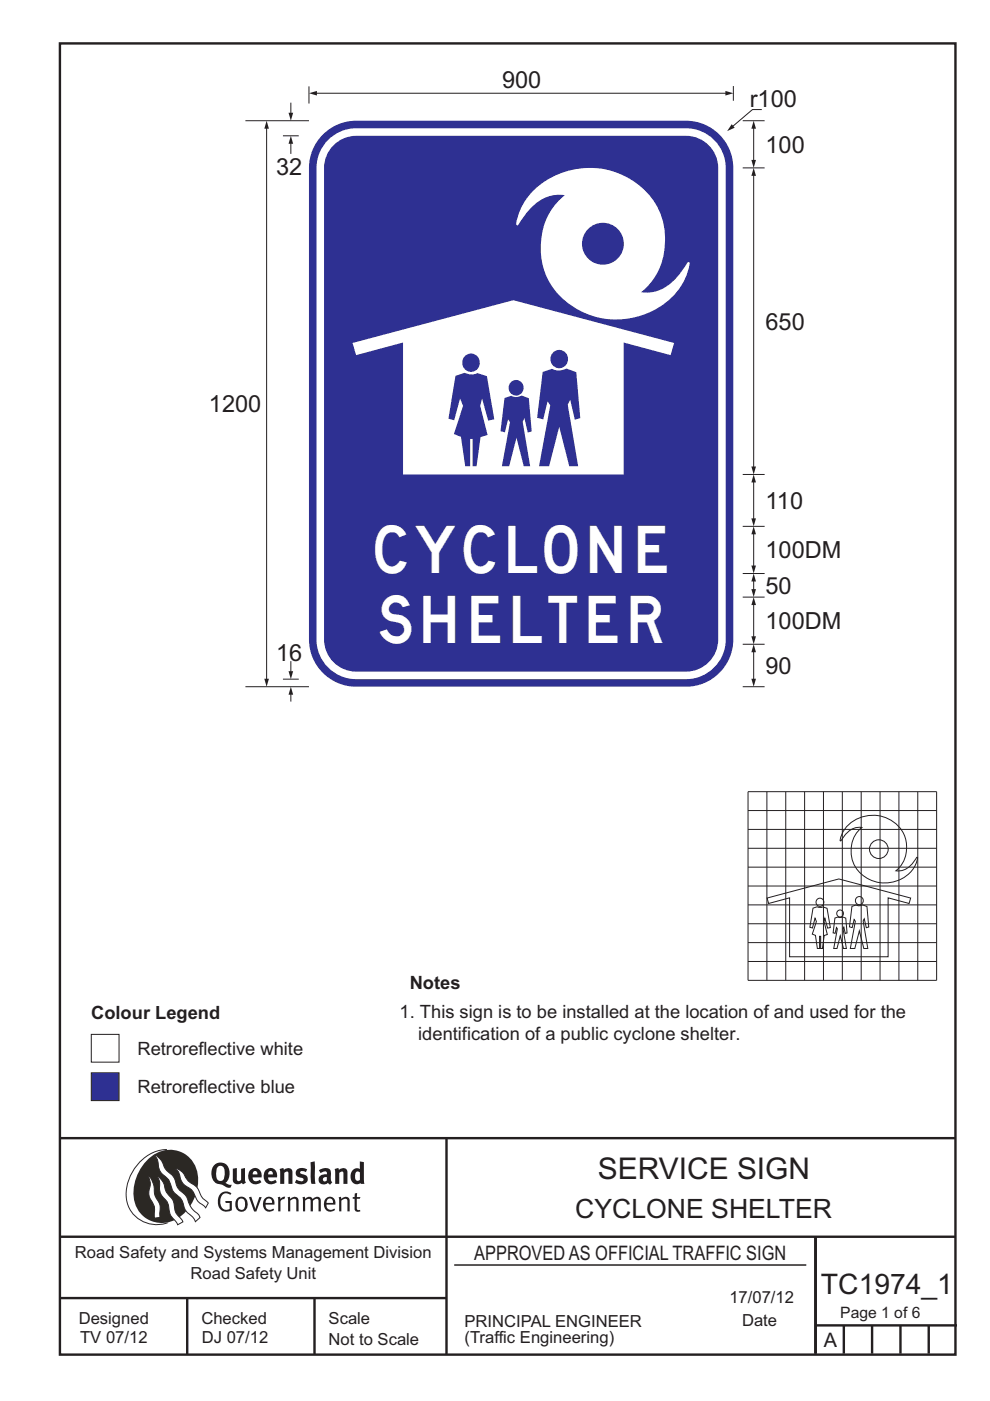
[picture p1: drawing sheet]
<svg xmlns="http://www.w3.org/2000/svg" width="210mm" height="297mm" viewBox="0 0 210 297" stroke-linecap="round" stroke-linejoin="round" font-family="sans-serif">
<g fill="none" stroke="#231f20" stroke-width=".51">
<path d="M12.7 9.2h190v278h-190zM12.7 241.3h189.9M94.7 241.4v45.8M12.7 262.2h190.1M12.7 275.2h82M39.7 275.2v12M66.7 275.2v12M173 262.2v24.8M173 281h30M179 281v6M185 281v6M191 281v6"/>
<path d="M197 281v6"/>
</g>
<path d="M96.4 268.2h74.6" fill="none" stroke="#231f20" stroke-width=".21"/>
<path d="M35.4 243.7a9.3 9.3 0 0 0-8.6 8.6 6.5 6.5 0 0 0 8.8 7" fill="none" stroke="#2b2824" stroke-width=".21"/>
<path d="M31.4 245.8a6.1 6.1 0 0 1 6.8-1.6 6.1 6.1 0 0 1 3.8 5.7 9.5 9.5 0 0 1-5.9 9.2 6 6 0 0 1-7.8-6.3 10.3 10.3 0 0 1 3.1-7z" fill-rule="evenodd" fill="#2b2824"/>
<g fill="#fff" stroke="#2b2824" stroke-width=".21">
<path d="M31.6 249.4a1.47 1.47 0 0 1 .7 1.1l.4 1.5a4.1 4.1 0 0 0 1.1 3l.2 1.1v2l-1.2 .2-.1-1a3.9 3.9 0 0 0-.9-3.3 5 5 0 0 1 .1-2.9z" fill-rule="evenodd"/>
<path d="M37.2 247.7l.6 .2a4.2 4.2 0 0 1 1.9 2.3l1.1 .8a3.2 3.2 0 0 1 1.7 2.3l.6 .8 1.1 1-.6 1-.4-.5a3.8 3.8 0 0 1-2-2.6 4.6 4.6 0 0 0-2-1.7 5.1 5.1 0 0 1-1.3-2.8z" fill-rule="evenodd"/>
<path d="M32.8 244.9a3.4 3.4 0 0 1 2 2.5l.8 1a4.3 4.3 0 0 1 2 3.2l.6 .9a5 5 0 0 1 2.1 3.1l.7 .9a2.97 2.97 0 0 1 1.4 1.6l-1 .9a3.2 3.2 0 0 0-1.5-1.8l-.7-.9a4.6 4.6 0 0 0-2.2-3.3 4 4 0 0 1-1-2.4 4 4 0 0 0-1.6-1.7 3.6 3.6 0 0 1-.9-2.7z" fill-rule="evenodd"/>
<path d="M33.4 249.4l.8 .7 .6 1a4.4 4.4 0 0 0 1.7 3.1l.4 .9a3.9 3.9 0 0 0 1.6 3.4l.3 .6-1.1 .6a3.5 3.5 0 0 0-1.4-1.8l-.2-.5a5.9 5.9 0 0 0-1-3.1 3.6 3.6 0 0 1-1.2-3.5z" fill-rule="evenodd"/>
</g>
<g fill="#231f20">
<path d="M46.8 253.1a1.74 1.74 0 0 1 2.3-.1l-.2 .3a1.25 1.25 0 0 0-1.5-.2 1.25 1.25 0 0 0-.7 1.2 1.74 1.74 0 0 0 1.3 2.2l.7-.2v-1.2h-.8l-.1-.5h1.4v2a1.92 1.92 0 0 1-2.2 0 1.92 1.92 0 0 1-.8-2.1l.3-1z" fill-rule="evenodd"/>
<path d="M50.6 254.4a.88 .88 0 0 1 1.1-.1 .88 .88 0 0 1 .3 1.1 .88 .88 0 0 1-.8 1.1l-.5-.2a2.24 2.24 0 0 1-.1-1.9zM50.3 254.1a1.93 1.93 0 0 0 .4 2.7 1.47 1.47 0 0 0 1.5-.4 1.47 1.47 0 0 0 .3-1.6 1.27 1.27 0 0 0-.9-1 1.27 1.27 0 0 0-1.3 .3z" fill-rule="evenodd"/>
<path d="M52.8 253.8l.5-.1 .9 2.6 .8-2.5h.5l-1.1 3.1h-.5z" fill-rule="evenodd"/>
<path d="M56.7 254.2a.72 .72 0 0 1 .8 .1 .72 .72 0 0 1 .2 .7h-1.4zM56.4 253.9a1.74 1.74 0 0 0 .5 3l1.1-.3 .1-.1-.1-.3a.96 .96 0 0 1-1.2 .2 .96 .96 0 0 1-.5-1h1.9a1.25 1.25 0 0 0-.4-1.4 1.25 1.25 0 0 0-1.4-.1z" fill-rule="evenodd"/>
<path d="M58.9 253.9l.5-.2 .1 .5 .4-.4 .6-.1-.2 .6a.67 .67 0 0 0-.8 .6v1.9h-.5z" fill-rule="evenodd"/>
<path d="M61 253.9l.4-.2 .2 .4a.93 .93 0 0 1 1-.4 .93 .93 0 0 1 .7 .8v2.3h-.5v-2.4a.83 .83 0 0 0-1.2 .2v2.2h-.5z" fill-rule="evenodd"/>
<path d="M64.2 253.8l.4-.1 .2 .4a.87 .87 0 0 1 .8-.4 .87 .87 0 0 1 .7 .5h.1a.89 .89 0 0 1 .9-.5 .89 .89 0 0 1 .7 .8v2.3h-.4l-.1-2.5a.87 .87 0 0 0-1.1 .3v2.2h-.5l-.1-2.5a.8 .8 0 0 0-1.1 .3v2.2h-.4z" fill-rule="evenodd"/>
<path d="M69.6 254.2a.72 .72 0 0 1 .8 .1 .72 .72 0 0 1 .2 .7h-1.3zM69.3 253.9a1.74 1.74 0 0 0 .6 3l1.1-.3 .1-.1-.2-.3a.96 .96 0 0 1-1.1 .2 .96 .96 0 0 1-.5-1h1.8a1.25 1.25 0 0 0-.4-1.4 1.25 1.25 0 0 0-1.4-.1z" fill-rule="evenodd"/>
<path d="M71.8 253.9l.5-.2 .2 .4a.93 .93 0 0 1 .9-.4 .93 .93 0 0 1 .8 .8v2.3h-.5l-.1-2.4a.83 .83 0 0 0-1.2 .2v2.2h-.5z" fill-rule="evenodd"/>
<path d="M75.3 253l.5-.1-.1 .9h.8l-.2 .4h-.6v2.2l.2 .1h.5v.3a.76 .76 0 0 1-1.2-.6v-2h-.4v-.4h.4z" fill-rule="evenodd"/>
<path d="M46.2 247.4l.4-.2a.95 .95 0 0 1 1.1 1.3v.3a1.13 1.13 0 0 1-1 1.6 1.39 1.39 0 0 1-.9-1.8l.2-.9zM45.6 246.8a2.61 2.61 0 0 0 .5 4.2l1.1 .2a1.66 1.66 0 0 0 1.7 .6l.3-.6h-.7l-.7-.4a2.7 2.7 0 0 0-.1-4.1 1.97 1.97 0 0 0-2.1 .1z" fill-rule="evenodd"/>
<path d="M49.4 247.8l.8-.2 .1 2.6 .3 .2 .5-.3v-2.3l.9-.2v2.6l.2 .5-.6 .4-.3-.3a1.12 1.12 0 0 1-1.3 .2 1.12 1.12 0 0 1-.6-1.1z" fill-rule="evenodd"/>
<path d="M53.8 248.4l.6-.1 .2 .7h-1zM53 248.2a1.74 1.74 0 0 0 .1 2.4 1.74 1.74 0 0 0 2.3 0l-.3-.5a.85 .85 0 0 1-.9 .3 .85 .85 0 0 1-.6-.8h1.9a1.47 1.47 0 0 0-.7-1.8 1.47 1.47 0 0 0-1.8 .4z" fill-rule="evenodd"/>
<path d="M57.1 248.4l.5-.1 .3 .7h-1zM56.2 248.2a1.74 1.74 0 0 0 .1 2.4 1.74 1.74 0 0 0 2.4 0l-.3-.5a.85 .85 0 0 1-1 .3 .85 .85 0 0 1-.5-.8h1.9a1.47 1.47 0 0 0-.7-1.8 1.47 1.47 0 0 0-1.9 .4z" fill-rule="evenodd"/>
<path d="M59.3 247.9l.8-.3 .2 .4a.99 .99 0 0 1 1.1-.3 .99 .99 0 0 1 .6 .9v2.4h-.8l-.1-2.5a.56 .56 0 0 0-.8 .2v2.3h-.9z" fill-rule="evenodd"/>
<path d="M62.9 248.1a1.97 1.97 0 0 1 2.3-.2l-.4 .6a.7 .7 0 0 0-1.1 .2l.4 .2a1.06 1.06 0 0 1 1.2 1 1.06 1.06 0 0 1-.9 1.1 2.32 2.32 0 0 1-1.8-.3l.3-.6 .1 .1a.86 .86 0 0 0 1.4-.1 .85 .85 0 0 0-.9-.5 .94 .94 0 0 1-.6-1.5z" fill-rule="evenodd"/>
<path d="M68.6 249.8l.7-.2v.7l-.6 .2-.2-.5zM67.6 248.1l.5 .6a1.1 1.1 0 0 1 1.2-.2v.5a1.27 1.27 0 0 0-1.3 .2 1.27 1.27 0 0 0-.3 1.4 1.24 1.24 0 0 0 1.9 .2l.4 .4 .4-.6a1.3 1.3 0 0 1-.2-1.4 1.22 1.22 0 0 0-.4-1.4 2.31 2.31 0 0 0-2.2 .3z" fill-rule="evenodd"/>
<path d="M71 247.9l.7-.3 .2 .4a.99 .99 0 0 1 1.1-.3 .99 .99 0 0 1 .7 .9v2.4h-.9v-2.5a.56 .56 0 0 0-.8 .2v2.3h-.9z" fill-rule="evenodd"/>
<path d="M75.6 248.4h.3l.4 .2v1.6l-.6 .2a1.49 1.49 0 0 1-.1-2zM76.3 246.2v1.7a1.43 1.43 0 0 0-1.5 .2 1.43 1.43 0 0 0-.4 1.4 1.33 1.33 0 0 0 .6 1.4 1.33 1.33 0 0 0 1.5-.1v.2h.8l-.1-4.6z" fill-rule="evenodd"/>
<path d="M65.9 246.4l.8-.2 .2 4.8h-.8l-.2-1.1z" fill-rule="evenodd"/>
</g>
<path d="M68.9 28.1a10 10 0 0 1 6.6-2.5h70a10 10 0 0 1 10 10v100a10 10 0 0 1-10 10h-70a10 10 0 0 1-10-10v-100a10 10 0 0 1 3.4-7.5z" fill-rule="evenodd" fill="#2e3092"/>
<path d="M69.6 29.7a8.4 8.4 0 0 1 5.9-2.5h70a8.4 8.4 0 0 1 8.4 8.4v100a8.4 8.4 0 0 1-8.4 8.4h-70a8.4 8.4 0 0 1-8.4-8.4v-100a8.4 8.4 0 0 1 2.5-5.9z" fill-rule="evenodd" fill="#fff"/>
<path d="M71.1 30.5a6.8 6.8 0 0 1 4.4-1.7h70a6.8 6.8 0 0 1 6.8 6.8v100a6.8 6.8 0 0 1-6.8 6.8h-70a6.8 6.8 0 0 1-6.8-6.8v-100a6.8 6.8 0 0 1 2.4-5.1z" fill-rule="evenodd" fill="#2e3092"/>
<g fill="#fff">
<path d="M74.8 72.7l34.1-9.1 34.1 9.1-.8 2.6-9.9-2.7v28h-46.8v-28l-10 2.7z" fill-rule="evenodd"/>
<path d="M113.6 40a12.4 12.4 0 0 0-4.1 7.6l.3 .2a21 21 0 0 1 4.3-5 7.7 7.7 0 0 1 5.7-1.4 14.4 14.4 0 0 0-4.7 14.8 15.9 15.9 0 0 0 13.1 11.4 16.7 16.7 0 0 0 16.6-7.5 11 11 0 0 0 1.5-4.4l-.3-.1a21.1 21.1 0 0 1-4.3 4.9 7.7 7.7 0 0 1-5.7 1.5 13.8 13.8 0 0 0 5-12.1 15.4 15.4 0 0 0-13.4-14.1 17.4 17.4 0 0 0-14 4.2zM123.4 51.7a4.5 4.5 0 0 1 8.9 0 4.5 4.5 0 0 1-8.9 0z" fill-rule="evenodd"/>
</g>
<g fill="#2e3092">
<path d="M115.1 78.9l1.9-.7a3.2 3.2 0 0 0 3.2-.1l2 .8 .9 9.7-1.2 .4-1-4.2-.5 1 2.2 13h-1.9l-2.1-8.3-2.1 8.3h-2.2l2.4-12.9-.6-.8-.9 3.8-1.3-.3z" fill-rule="evenodd"/>
<path d="M107 84.4l1.4-.5a2.3 2.3 0 0 0 2.3 0l1.5 .5 .6 7.1-.9 .2-.7-3-.3 .7 1.6 9.4h-1.4l-1.6-6-1.5 6h-1.5l1.7-9.3-.4-.6-.7 2.8-.9-.3z" fill-rule="evenodd"/>
<path d="M96.6 79.7l2-.7 1.3 .4 1.4-.3 2 .7 1.5 9.1-1.3 .3-1.3-4.7-.3 1.5 1.5 6.2-1.5 .5-.8 6.1h-.9v-5.7h-.5v5.7h-1l-.9-6.2-1.5-.6 1.9-6-.6-1.5-1.3 4.6-1.2-.3z" fill-rule="evenodd"/>
<circle cx="118.6" cy="76.2" r="1.91"/>
<circle cx="109.4" cy="82.2" r="1.63"/>
<circle cx="99.9" cy="76.9" r="1.91"/>
</g>
<path d="M65.5 18.3v3.7M67.1 19.8h86.9M155.5 18.2v3.2" fill="none" stroke="#231f20" stroke-width=".21"/>
<g fill="#231f20">
<path d="M65.5 19.8l1.7-.5v1z"/>
<path d="M153.9 19.3l1.6 .5-1.6 .5z"/>
</g>
<path d="M161.6 23.2h-2l-4.2 3.6" fill="none" stroke="#231f20" stroke-width=".21"/>
<path d="M155.2 26.3l.6 .8-1.6 .7z" fill="#231f20"/>
<path d="M157.5 35.6h4.7M157.5 25.6h4.7M159.9 27.1v7M157.5 100.6h4.7M157.5 111.6h4.7M157.5 136.6h4.7M157.5 126.6h4.7M157.5 121.6h4.7M157.5 145.6h4.7" fill="none" stroke="#231f20" stroke-width=".21"/>
<g fill="#231f20">
<path d="M159.4 33.9h.9l-.4 1.7z"/>
<path d="M159.9 25.6l.4 1.7h-.9z"/>
</g>
<path d="M159.9 37.1v62" fill="none" stroke="#231f20" stroke-width=".21"/>
<g fill="#231f20">
<path d="M159.9 35.6l.4 1.7h-.9z"/>
<path d="M159.4 98.9h.9l-.4 1.7z"/>
</g>
<path d="M159.9 102.1v8" fill="none" stroke="#231f20" stroke-width=".21"/>
<g fill="#231f20">
<path d="M159.4 109.9h.9l-.4 1.7z"/>
<path d="M159.9 100.6l.4 1.7h-.9z"/>
</g>
<path d="M159.9 113.1v7" fill="none" stroke="#231f20" stroke-width=".21"/>
<g fill="#231f20">
<path d="M159.9 111.6l.4 1.7h-.9z"/>
<path d="M159.4 119.9h.9l-.4 1.7z"/>
</g>
<path d="M159.9 123.1v2" fill="none" stroke="#231f20" stroke-width=".21"/>
<g fill="#231f20">
<path d="M159.4 124.9h.9l-.4 1.7z"/>
<path d="M159.9 121.6l.4 1.7h-.9z"/>
</g>
<path d="M159.9 128.1v7" fill="none" stroke="#231f20" stroke-width=".21"/>
<g fill="#231f20">
<path d="M159.9 126.6l.4 1.7h-.9z"/>
<path d="M159.4 134.9h.9l-.4 1.7z"/>
</g>
<path d="M159.9 138.1v6" fill="none" stroke="#231f20" stroke-width=".21"/>
<g fill="#231f20">
<path d="M159.4 143.9h.9l-.4 1.7z"/>
<path d="M159.9 136.6l.4 1.7h-.9z"/>
</g>
<path d="M56.6 27.1v117" fill="none" stroke="#231f20" stroke-width=".21"/>
<g fill="#231f20">
<path d="M56.6 25.6l.4 1.7h-.9z"/>
<path d="M56.1 143.9h.9l-.4 1.7z"/>
</g>
<path d="M61.7 30.3v2.3" fill="none" stroke="#231f20" stroke-width=".21"/>
<path d="M61.7 28.8l.5 1.7h-1z" fill="#231f20"/>
<path d="M52.1 25.6h13.4M60 28.8h3.4M61.7 21.8v2.3" fill="none" stroke="#231f20" stroke-width=".21"/>
<path d="M61.2 23.9h1l-.5 1.7z" fill="#231f20"/>
<path d="M52.1 145.6h13.4M60 144h3.4M61.7 140.2v2.3" fill="none" stroke="#231f20" stroke-width=".21"/>
<path d="M61.2 142.3h1l-.5 1.7z" fill="#231f20"/>
<path d="M61.7 147.1v1.6" fill="none" stroke="#231f20" stroke-width=".21"/>
<path d="M61.7 145.6l.5 1.7h-1z" fill="#231f20"/>
<g fill="none" stroke="#231f20" stroke-width=".21">
<path d="M158.7 167.9v40h40v-40M158.7 179.9h40M158.7 175.9h40M158.7 171.9h40M158.7 167.9h40M162.7 167.9v40M166.7 167.9v40M170.7 167.9v40M174.7 167.9v40M178.7 167.9v40M179.9 174.9a7.4 7.4 0 0 1 12.3 3.5 6.3 6.3 0 0 1-2.2 6.2 4.7 4.7 0 0 0 4.4-2.8h.2a6.8 6.8 0 0 1-7.4 5.4 6.7 6.7 0 0 1-6.3-4.4 6.7 6.7 0 0 1 1.9-7.4 4.7 4.7 0 0 0-4.4 2.8h-.2a5.1 5.1 0 0 1 1.7-3.3zM182.7 167.9v40"/>
<path d="M186.7 167.9v40M190.7 167.9v40M194.7 167.9v40M158.7 199.9h40M158.7 195.9h40M158.7 191.9h40M158.7 187.9h40M158.7 183.9h40M162.7 190.4l15.2-4 15.2 4-.3 1.2-4.4-1.2v12.5h-20.9v-12.5l-4.5 1.2zM172.4 192.5l.9-.2 .6 .1 .6-.1 .9 .3 .7 4.1-.6 .1-.5-2.1-.2 .7 .7 2.7-.7 .2-.4 2.8h-.3v-2.6h-.3v2.6h-.4l-.4-2.8-.7-.2 .9-2.7-.3-.7-.6 2-.5-.1zM177.1 194.6l.6-.2 .5 .1 .5-.1 .7 .3 .3 3.1-.4 .1-.3-1.4-.2 .4 .7 4.2h-.6l-.7-2.7-.7 2.7h-.7l.8-4.2-.2-.2-.3 1.2-.4-.1zM180.7 192.2l.9-.3a1.44 1.44 0 0 0 1.4-.1l.9 .4 .4 4.3-.6 .2-.4-1.9-.2 .5 1 5.8h-.9l-.9-3.7-1 3.7h-.9l1-5.8-.2-.3-.4 1.7-.6-.2z"/>
<path d="M158.7 203.9h40"/>
<circle cx="173.9" cy="191.3" r=".85"/>
<circle cx="178.2" cy="193.7" r=".73"/>
<circle cx="182.3" cy="191" r=".85"/>
<circle cx="186.4" cy="180" r="1.98"/>
</g>
<path d="M19.4 219.3h5.9v5.9h-5.9z" fill-rule="evenodd" fill="#fff" stroke="#231f20" stroke-width=".21"/>
<path d="M19.4 227.5h5.9v5.8h-5.9z" fill-rule="evenodd" fill="#2e3092" stroke="#231f20" stroke-width=".21"/>
<g font-size="10" fill="#fff">
<text x="79.6" y="121.4">CYCLONE</text>
<text x="80.6" y="136.4">SHELTER</text>
</g>
<text font-size="6.4" fill="#231f20" x="126.8" y="250">SERVICE SIGN</text>
<text font-size="6" fill="#231f20" x="174.1" y="274.3">TC1974_1</text>
<text font-size="5.6" fill="#231f20" x="122" y="258.2">CYCLONE SHELTER</text>
<g font-size="5" fill="#231f20">
<text x="106.5" y="18.7">900</text>
<text x="159" y="22.6">r100</text>
<text x="162.4" y="32.4">100</text>
<text x="58.6" y="37">32</text>
<text x="162.4" y="69.9">650</text>
<text x="44.3" y="87.4">1200</text>
<text x="162.4" y="107.9">110</text>
<text x="162.4" y="118.4">100DM</text>
<text x="162.4" y="125.9">50</text>
<text x="162.4" y="133.4">100DM</text>
<text x="58.6" y="140.2">16</text>
<text x="162.4" y="142.9">90</text>
</g>
<g font-size="4.2" fill="#231f20">
<text x="100.6" y="267.2">APPROVED AS OFFICIAL TRAFFIC SIGN</text>
<text x="174.7" y="285.6">A</text>
</g>
<g font-size="3.9" fill="#231f20">
<text x="86.9" y="209.8">Notes</text>
<text x="19.3" y="216">Colour Legend</text>
<text x="84.8" y="215.8">1. This sign is to be installed at the location of and used for the</text>
<text x="88.7" y="220.6">identification of a public cyclone shelter.</text>
<text x="29.2" y="223.6">Retroreflective white</text>
<text x="29.2" y="231.8">Retroreflective blue</text>
</g>
<g font-size="3.5" fill="#231f20">
<text x="15.9" y="266.8">Road Safety and Systems Management Division</text>
<text x="40.4" y="271.1">Road Safety Unit</text>
<text x="16.7" y="280.7">Designed</text>
<text x="42.7" y="280.7">Checked</text>
<text x="69.7" y="280.7">Scale</text>
<text x="98.5" y="281.4">PRINCIPAL ENGINEER</text>
<text x="154.7" y="276.2">17/07/12</text>
<text x="157.4" y="281.2">Date</text>
<text x="17" y="284.8">TV 07/12</text>
<text x="42.8" y="284.8">DJ 07/12</text>
<text x="69.7" y="285.2">Not to Scale</text>
<text x="98.5" y="284.8">(Traffic Engineering)</text>
</g>
<text font-size="3.3" fill="#231f20" x="178.2" y="279.4">Page 1 of 6</text>
</svg>
